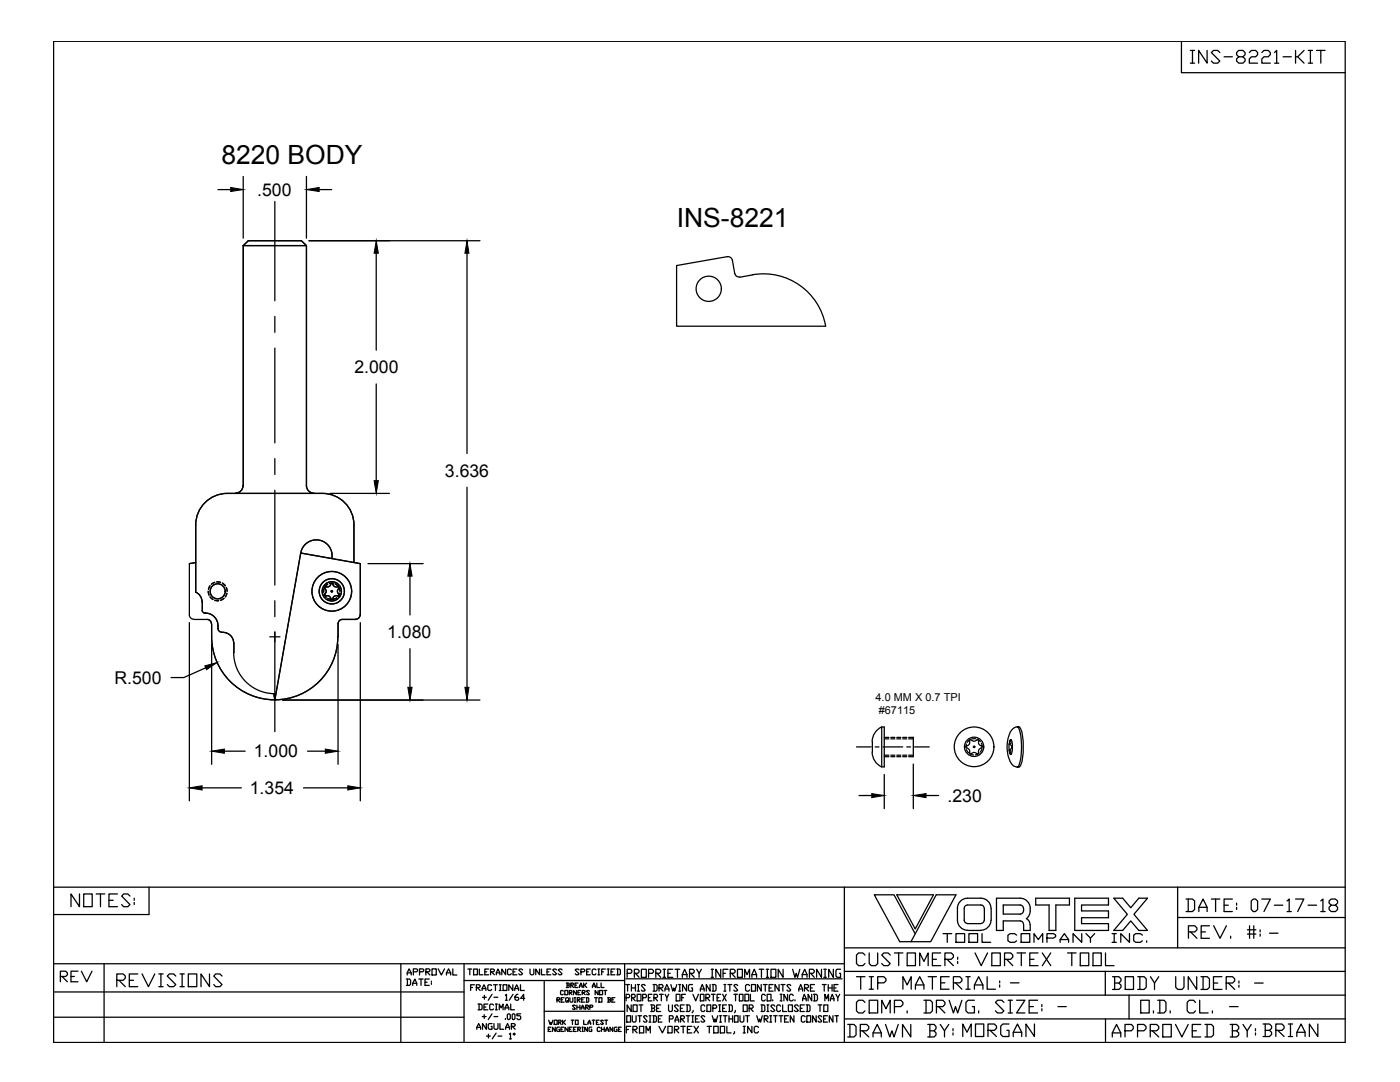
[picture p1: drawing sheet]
<svg xmlns="http://www.w3.org/2000/svg" width="279mm" height="216mm" viewBox="0 0 279 216" stroke-linecap="round" stroke-linejoin="round" font-family="sans-serif">
<!-- layer: titleblk -->
<path d="M10.7 8.2h257.8v199.8h-257.8zM235.8 8.2v6.3h32.7M10.7 177h257.8" fill="none" stroke="#000" stroke-width=".25"/>
<!-- layer: 50 -->
<g fill="none" stroke="#000" stroke-width=".25">
<path d="M168.5 177v31M235 177v12.1M10.7 182.5h19M10.7 197.9h81.9M10.7 192.3h157.8M20.8 192.3v15.7M80 192.3v15.7M92.6 192.3v15.7M92.6 195.7h32.1M108.6 195.7v12.2M124.7 192.3v15.7M168.5 189.1h100"/>
<path d="M168.5 193.8h100M168.5 198.6h100M225.3 198.6v4.7M235 183.1h33.5M10.7 203h81.9M108.6 201.8h16.1M168.5 203.3h100"/>
</g>
<!-- layer: Text -->
<g fill="none" stroke="#000" stroke-width=".25">
<path d="M179 178.5h7.3l-3.6 6.9zM193.1 179.2a2.01 2.01 0 0 0-2 2.1v2.3a2.01 2.01 0 0 0 2 2M193.1 179.2h2.7a2.01 2.01 0 0 1 2 2M81.1 195.4h.6l.2 .2v.8l-.2 .2h-.6M81.3 194.5v-.4l.3-.8 .5 .8v.4M81.3 194.1h.8M81.3 195.4v1.2M82.4 196.6v-.4l.4-.8 .4 .8v.4M82.4 196.2h.8M82.5 193.9h.6l.2-.4-.2-.2h-.6v1.2M83.6 195.4h.8M83.7 193.9h.7l.2-.4-.2-.2h-.7v1.2"/>
<path d="M84 195.4v1.2M84.8 196h.4M85 193.9h.6l.2-.4-.2-.2h-.6v1.2M85.2 193.9l.6 .6M85.7 195.4h-.9v1.2h.9M86.1 195.8v.2M86.1 196.2v.2M86.2 193.3h.9v1.2h-.9zM87.4 193.3l.7 1.2 .6-1.2M89.1 194.5v-.4l.4-.8 .4 .8v.4M89.1 194.1h.8M90.4 193.3v1.2h.8"/>
<path d="M93.4 193.4h.7M93.8 193.4v1.1M93.9 197h.4M94.5 193.4h.8v1.1h-.8zM94.7 196.5h-.8v1.1M95.1 197h.5l.2-.1v-.2l-.2-.2h-.5v1.1M95.2 197l.6 .6M95.7 193.4v1.1h.7M96.2 197.6v-.3l.4-.8 .4 .8v.3M96.2 197.3h.8M96.3 199h.8M96.7 198.6v.8"/>
<path d="M96.8 193.9h.3M97.5 193.4h-.7v1.1h.7M97.9 193.9h.6l.2-.2v-.2l-.2-.1h-.6v1.1M98.1 193.9l.6 .6M98.1 196.7l-.2-.2h-.4l-.1 .2v.7l.1 .2h.4l.2-.2M98.2 198.4l-.8 1.2M98.5 196.5h.8M98.6 199h.7M98.9 196.5v1.1M99 194.5v-.4l.4-.7 .4 .7v.4M99 194.1h.8M99.6 197.6h.4"/>
<path d="M99.6 196.5h.4M99.9 196.5v1.1M100.4 196.5h.8v1.1h-.8zM100.9 198.6l.2-.2v1.2M100.9 199.6h.3M100.9 193.4v1.1l-.8-1.1v1.1M102.1 193.5l-.3-.1h-.3l-.2 .1v.8l.2 .2h.3l.3-.2M102.3 196.5v1.1l-.8-1.1v1.1M102.4 193.9h.4M102.4 198.4l-.8 1.2M102.7 197.6v-.3l.4-.8 .4 .8v.3M102.7 197.3h.8"/>
<path d="M103.2 193.4h-.8v1.1h.8M103.4 198.4h-.2l-.4 .4v.6l.2 .2h.4l.1-.2-.1-.4h-.6M103.9 196.5v1.1h.7M104.3 193.5l-.2-.1h-.4l-.2 .1 .8 .8-.2 .2h-.4l-.2-.2M104.7 199.2h-.8l.6-.8v1.2M105.8 193.4v.9l.2 .2h.4l.1-.2v-.9M107.7 193.4v1.1l-.8-1.1v1.1M108.1 193.4v1.1h.7M109.2 193.9h.3M109.9 193.4h-.7v1.1h.7M111.1 193.5l-.2-.1h-.4l-.2 .1 .8 .8-.2 .2h-.4l-.2-.2M111.2 199.5h.4l.1-.3-.5-.1v.9"/>
<path d="M111.3 199.5l.4 .5M112 199.5h.3M112.2 193.5l-.2-.1h-.4l-.2 .1 .8 .8-.2 .2h-.4l-.2-.2M112.4 197.8l-.1-.2-.4 .2v.6l.1 .1 .4-.1M112.6 199.1h-.6v.9h.6M112.7 197.6h.6v.9h-.6zM113 196.2h.5l.1 .1-.1 .3M113.2 196.6h.3l.1 .3-.1 .1h-.5M113.2 196.2v.8M113.6 198.1h.4l.2-.3-.6-.2v.9M113.7 198.1l.5 .4M113.9 196.6h.4l.2-.3-.6-.1v.8"/>
<path d="M114 196.6l.5 .4M114.8 196.6h.2M115 197.6v.9l-.5-.9v.9M115.3 196.2h-.5v.8h.5M115.3 198.1h.3M115.6 193.5l-.2-.1h-.4l-.2 .1 .8 .8-.2 .2h-.4l-.2-.2M115.6 197l.3-.8 .3 .8M115.6 196.8h.6M115.9 197.6h-.6v.9M115.9 193.9h.6l.2-.2v-.2l-.2-.1h-.6v1.1M116.2 198.1h.4l.2-.3-.6-.2v.9M116.3 198.1l.5 .4"/>
<path d="M116.5 196.2v.8M116.7 196.6l.4 .4M117.1 196.2l-.6 .4M117.1 193.9h.3M117.6 197.8l-.1-.2-.5 .2 .6 .6-.1 .1-.5-.1M117.8 193.4h-.7v1.1h.7M118.2 197l.3-.8 .3 .8M118.2 196.8h.6M118.9 193.5l-.1-.1h-.4l-.2 .1v.8l.2 .2h.4l.1-.2M119.1 196.2v.8h.6M119.3 193.4h.4M119.3 194.5h.4"/>
<path d="M119.4 197.6v.9l-.6-.9v.9M119.5 193.4v1.1M119.7 197.6h.6v.9h-.6zM120 196.2v.8h.6M120.1 193.9h.3M120.5 197.6h.6M120.8 193.4h-.7v1.1M120.8 197.6v.9M121.2 193.4h.4M121.2 194.5h.4M121.3 199.1l.6 .1-.2 .3M121.4 199.5h.3l.2 .3-.2 .2h-.4"/>
<path d="M121.4 193.4v1.1M121.4 199.1v.9M121.9 193.9h.4M122.1 199.5h.3M122.7 199.1h-.6v.9h.6M122.7 193.4h-.8v1.1h.8M123.1 193.4h.5l.2 .1v.8l-.2 .2h-.5M123.3 193.4v1.1M124.9 196.5h.7M124.9 195.3h43.1M125 199.1h.5l.2-.2-.2-.5h-.5v1.3M125.2 194.2h.7l.2-.2v-.3l-.2-.3h-.7v1.6"/>
<path d="M125.3 196.5v1.3M126 196.5v1.3M126 197.1h.8M126.1 199.1h.5l.2-.2-.2-.5h-.5v1.3M126.2 199.1l.6 .6M126.6 194.2h.7l.2-.2v-.3l-.2-.3h-.7v1.6M126.8 196.5v1.3M126.8 194.2l.7 .8M127.2 198.4h.7v1.3h-.7zM127.2 196.5h.4M127.2 197.8h.4M127.4 196.5v1.3"/>
<path d="M128 193.4h1v1.6h-1zM128.3 199.1h.5l.2-.2-.2-.5h-.5v1.3M128.8 196.7l-.2-.2h-.4l-.2 .2 .8 .9-.2 .2h-.4l-.2-.2M129.4 199.1h.3M129.4 194.2h.8l.2-.2v-.3l-.2-.3h-.8v1.6M130.1 198.4h-.7v1.3h.7M130.3 196.5h.6l.2 .2v.9l-.2 .2h-.6M130.5 199.1h.5l.2-.2-.2-.5h-.5v1.3M130.5 196.5v1.3M130.7 199.1l.5 .6M130.9 194.2h.7l.3-.2v-.3l-.3-.3h-.7v1.6M131.1 194.2l.8 .8"/>
<path d="M131.5 197.1h.6l.2-.2v-.2l-.2-.2h-.6v1.3M131.6 198.4h.8M131.7 197.1l.6 .7M132 198.4v1.3M132.3 193.4h.5M132.3 195h.5M132.6 193.4v1.6M132.7 197.8v-.5l.4-.8 .4 .8v.5M132.7 197.3h.8M132.7 198.4l.4 .7v.6M133.3 194.2h.5M133.5 198.4l-.4 .7"/>
<path d="M133.9 196.5l.4 1.3 .2-.7 .1 .7 .5-1.3M134.3 193.4h-1v1.6h1M134.7 193.4h1M134.9 198.4h.8v1.3h-.8zM135.2 193.4v1.6M135.5 196.5h.3M135.5 197.8h.3M135.7 196.5v1.3M136 199.1h.4M136.2 195v-.5l.4-1.1 .5 1.1v.5M136.2 194.5h.9M136.8 198.4h-.8v1.3"/>
<path d="M137 196.5v1.3l-.8-1.3v1.3M137.6 194.2h.7l.2-.2v-.3l-.2-.3h-.7v1.6M137.8 194.2l.7 .8M138.2 196.5h-.6l-.2 .2v.9l.2 .2h.6v-.7h-.2M138.3 198.4l.5 1.3 .6-1.3M139.1 193.4l.4 .8v.8M139.8 197.8v-.5l.4-.8 .3 .8v.5M139.8 198.4h.7v1.3h-.7zM139.8 197.3h.7M140 193.4l-.5 .8M140.9 199.1h.5l.2-.2-.2-.5h-.5v1.3M141.1 199.1l.5 .6"/>
<path d="M141.7 196.5v1.3l-.7-1.3v1.3M141.9 193.4h.5M141.9 195h.5M142 198.4h.7M142.1 196.5h.6l.2 .2v.9l-.2 .2h-.6M142.1 193.4v1.6M142.3 196.5v1.3M142.4 198.4v1.3M143.1 199.1h.4M143.8 198.4h-.7v1.3h.7M143.8 193.4v1.6l-.9-1.6v1.6M144.2 198.4l.7 1.3"/>
<path d="M144.3 194.2h.5M144.5 196.5h.4M144.5 197.8h.4M144.7 196.5v1.3M144.9 198.4l-.7 1.3M145.3 193.4h-1v1.6M145.3 196.5h.7M145.7 196.5v1.3M145.7 194.2h.8l.2-.2v-.3l-.2-.3h-.8v1.6M146 194.2l.7 .8M146.5 198.4h.7M146.8 198.4v1.3"/>
<path d="M147.2 193.4h1v1.6h-1zM147.2 196.7l-.2-.2h-.4l-.1 .2 .7 .9-.2 .2h-.4l-.1-.2M147.6 198.4h.7v1.3h-.7zM148.6 195v-1.6l.5 1.1 .5-1.1v1.6M148.7 198.4h.7v1.3h-.7zM149.6 196.7l-.2-.2h-.4l-.2 .2v.9l.2 .2h.4l.2-.2M149.8 198.4v1.3h.7M150 196.5h.8v1.3h-.8zM150.1 195v-.5l.4-1.1 .5 1.1v.5M150.1 194.5h.9M151.5 193.4h.9M151.9 196.5v1.3l-.7-1.3v1.3"/>
<path d="M152 193.4v1.6M152.3 196.5h.8M152.7 198.7l-.1-.3h-.4l-.2 .3v.8l.2 .2h.4l.1-.2M152.7 196.5v1.3M152.9 193.4h.5M152.9 195h.5M153.1 198.4h.8v1.3h-.8zM153.1 193.4v1.6M153.5 197.1h.4M153.9 193.4h.9v1.6h-.9zM154.2 199.5v.2M154.3 196.5h-.8v1.3h.8"/>
<path d="M155.5 196.5v1.3l-.8-1.3v1.3M155.7 199.7h.4M155.7 198.4h.4M155.9 196.5h.8M155.9 198.4v1.3M156.2 196.5v1.3M156.3 193.4v1.6l-1-1.6v1.6M157.2 198.4v1.3l-.8-1.3v1.3M157.8 196.7l-.2-.2h-.3l-.3 .2 .8 .9-.2 .2h-.3l-.3-.2M158.2 193.4l.5 1.6 .2-.8 .3 .8 .4-1.6M158.3 198.7l-.2-.3h-.3l-.2 .3v.8l.2 .2h.3l.2-.2M158.7 199.5v.2"/>
<path d="M159.4 197.8v-.5l.4-.8 .4 .8v.5M159.4 197.3h.8M160.1 195v-.5l.5-1.1 .5 1.1v.5M160.1 194.5h1M160.2 199.7v-.4l.3-.9 .4 .9v.4M160.2 199.3h.7M160.6 197.1h.5l.3-.2v-.2l-.3-.2h-.5v1.3M160.8 197.1l.6 .7M161.5 194.2h.7l.3-.2v-.3l-.3-.3h-.7v1.6M161.7 197.1h.4M161.8 194.2l.7 .8M162 198.4v1.3l-.7-1.3v1.3"/>
<path d="M162.4 198.4h.5l.2 .3v.8l-.2 .2h-.5M162.5 196.5h-.8v1.3h.8M162.5 198.4v1.3M163.9 193.4v1.6l-.9-1.6v1.6M164.1 196.5h.8M164.4 193.4h.5M164.4 195h.5M164.5 196.5v1.3M164.6 199.7v-1.3l.4 .9 .3-.9v1.3M164.7 193.4v1.6M165.3 197.1h.8M165.3 196.5v1.3"/>
<path d="M165.7 199.7v-.4l.4-.9 .3 .9v.4M165.7 199.3h.7M166.1 196.5v1.3M166.3 193.4v1.6l-.9-1.6v1.6M166.4 197.1h.5M166.8 198.4l.4 .7v.6M167.2 196.5h-.8v1.3h.8M167.6 198.4l-.4 .7M167.8 193.4h-.8l-.2 .3v1l.2 .3h.8v-.8h-.3M182.7 186.3l-4.3-7.8h-3.9l5.1 9.4h6.1l5.1-9.4h-4l-5 9.4M193.1 180.6a.66 .66 0 0 0-.7 .7v2.3a.66 .66 0 0 0 .7 .7M193.1 180.6h2.7a.66 .66 0 0 1 .6 .6"/>
<path d="M196.4 183.6a.66 .66 0 0 1-.6 .7M196.5 181.3v2.3M197.8 183.6a2.01 2.01 0 0 1-2 2M197.8 181.3v2.3M204.2 184.4a.66 .66 0 0 0-.6-.6h-3.4v1.9M204.2 181.2a.66 .66 0 0 0-.6-.6h-3.4v1.8h3.4a.66 .66 0 0 0 .6-.7M204.3 181.3v.5M204.8 183.3a1.29 1.29 0 0 1 .8 1.2M204.9 183.3a2.44 2.44 0 0 0-.8-4l-5.2-.1v6.5M209.4 185.7v-5.1h-2.7v-1.4h6.7v1.4h-2.7v5.1M215.8 184.3v-1.2h5.4v-1.3h-5.4v-1.2h5.4v-1.4h-6.7v6.5M222.3 185.7l2.7-3.3-2.7-3.2h1.8l1.6 1.9 1.6-1.9h1.7l-2.7 3.2 2.7 3.3"/>
<path d="M224.1 185.7l1.6-1.9 1.6 1.9M227.7 199.6h1.6v2.5h-1.6zM231 199.6h1.3l.4 .4v1.7l-.4 .4h-1.3M231.5 199.6v2.5M239.4 199.6v2.5h1.7M95.2 205.4v-.4l.3-.8 .4 .8v.4M95.2 205h.7M95.4 200.3h.6l.2 .3v.7l-.2 .2h-.6M95.6 200.3v1.2M96.3 202.8h.7M96.6 200.9h.4M96.6 202.5v.7"/>
<path d="M97.1 204.2v1.2l-.8-1.2v1.2M97.1 206.7h.8M97.4 200.3h-.8v1.2h.8M97.5 206.4v.7M98.2 204.2h-.6l-.2 .2v.8l.2 .2h.6v-.6h-.2M98.2 202.3l-.8 1.1M98.5 200.6l-.2-.3h-.4l-.2 .3v.7l.2 .2h.4l.2-.2M98.6 204.2v1l.2 .2h.4l.2-.2v-1M98.6 202.8h.7M98.9 201.5h.4M98.9 200.3h.4M99 206.1l-.8 1.2"/>
<path d="M99 200.3v1.2M99.4 206.7h.7M99.6 201.5v-1.2l.4 .8 .4-.8v1.2M99.8 204.2v1.2h.7M100.8 201.5v-.4l.4-.8 .3 .8v.4M100.8 201.1h.7M100.9 203.2v.2M100.9 205.4v-.4l.4-.8 .4 .8v.4M100.9 205h.8M101.2 202.5l.3-.2 .3 .2v.7l-.2 .2-.4-.2zM101.7 206.4l.2-.3v1.2M101.7 207.3h.4"/>
<path d="M101.9 200.3v1.2h.8M102.1 204.8h.5l.2-.2v-.2l-.2-.2h-.5v1.2M102.2 202.5l.2-.2 .4 .2v.7l-.2 .2h-.2l-.2-.2zM102.2 204.8l.6 .6M102.4 206.4l.2-.3 .2 .3-.2 .1zM103.9 202.3h-.7v.4h.5l.2 .1v.4l-.2 .2h-.3l-.2-.2M109.4 205.4h.3M109.5 203.6l.3 .8 .1-.4 .2 .4 .2-.8M110 205h-.6v.8h.6M110.6 203.6h.6v.8h-.6zM110.8 205v.8l-.5-.8v.8M111.4 204h.5l.1-.3-.6-.1v.8"/>
<path d="M111.6 204l.4 .4M111.7 205h-.5l-.1 .7 .6 .1v-.4h-.2M112 205.4h.2M112.3 203.6v.8M112.4 204l.4 .4M112.5 205h-.5v.8h.5M112.8 203.6l-.5 .4M113.4 205v.8l-.6-.8v.8M113.6 205.4h.3M114.2 205h-.6v.8h.6M114.2 203.6v.8M114.5 205.4h.3"/>
<path d="M114.8 203.6h.6v.8h-.6zM115 205h-.5v.8h.5M115.3 205.4h.4l.2-.3-.2-.1h-.4v.8M115.4 205.4l.5 .4M116.1 205.8h.3M116.1 205h.3M116.3 205v.8M116.5 203.6v.8h.5M117.2 205v.8l-.5-.8v.8M117.3 204.4l.3-.8 .3 .8M117.3 204.1h.6M118.1 205h-.4l-.2 .1v.6l.2 .1h.4v-.4h-.1"/>
<path d="M118.4 203.6v.8M119 204h.3M119.6 203.6h-.6v.8h.6M119.8 205.1l-.2-.1-.4 .1v.6l.2 .1 .4-.1M120 205.4h.6M120 205v.8M120.4 203.7l-.1-.1-.4 .1 .5 .5-.1 .2h-.3l-.1-.2M120.6 205v.8M120.7 203.6h.6M120.9 205.8l.3-.8 .2 .8M120.9 205.5h.5M121 203.6v.8"/>
<path d="M122.3 205v.8l-.6-.8v.8M123.1 205h-.4l-.1 .7 .5 .1v-.4h-.1M123.4 205.4h.3M124 205h-.6v.8h.6M125 205.4h.4M125.1 202.7h.7v1.2h-.7zM125.9 204.8h-.9v1.3M126 200.5v1.3l-.8-1.3v1.3M126.2 202.7v1l.2 .2h.3l.2-.2v-1M126.3 205.4h.6l.3-.4-.3-.2h-.6v1.3M126.4 200.5h.8v1.3h-.8zM126.5 205.4l.7 .7"/>
<path d="M127.3 202.7h.7M127.5 200.5h.8M127.6 204.8h.9v1.3h-.9zM127.7 202.7v1.2M127.9 200.5v1.3M128.9 206.1v-1.3l.5 .8 .4-.8v1.3M129.1 202.9l-.1-.2h-.4l-.2 .2 .7 .8-.1 .2h-.4l-.2-.2M129.5 202.7h.4M129.5 203.9h.4M129.7 202.7v1.2M129.9 200.5h.6l.2 .3-.2 .4M130.1 201.2h.4l.2 .4-.2 .2h-.6"/>
<path d="M130.1 200.5v1.3M130.3 202.7h.5l.2 .2v.8l-.2 .2h-.5M130.5 202.7v1.2M131 201.2h.5M131.4 203.3h.4M131.5 204.8l.7 1.3 .6-1.3M131.9 200.5h-.9v1.3h.9M132.1 202.7h-.7v1.2h.7M133.3 204.8h.8v1.3h-.8zM133.4 200.5v1.1l.2 .2h.4l.2-.2v-1.1M133.6 203.3h.6l.2-.4-.2-.2h-.6v1.2M134.6 205.4h.6l.3-.4-.3-.2h-.6v1.3"/>
<path d="M134.7 203.9v-.4l.4-.8 .4 .8v.4M134.7 203.5h.8M134.8 205.4l.7 .7M135.4 200.8l-.2-.3h-.4l-.2 .3 .8 .8-.2 .2h-.4l-.2-.2M135.8 201.2h.4M135.8 203.3h.6l.2-.4-.2-.2h-.6v1.2M135.9 204.8h.9M136 203.3l.6 .6M136.3 204.8v1.3M136.6 200.5h-.8v1.3h.8M136.9 200.5h.6l.2 .3v.8l-.2 .2h-.6M136.9 202.7h.8"/>
<path d="M137.1 200.5v1.3M137.2 205.4h.5M137.3 202.7v1.2M138.1 204.8h-.9v1.3h.9M138.1 202.7h.3M138.1 203.9h.3M138.2 202.7v1.2M138.3 201.6l-.2 .5M138.5 204.8l.9 1.3M138.8 203.3h.4M139.4 204.8l-.9 1.3M139.6 202.7h-.8v1.2h.8"/>
<path d="M140.7 200.8l-.2-.3h-.4l-.2 .3v.8l.2 .2h.4l.2-.2M140.7 202.9l-.3-.2h-.3l-.2 .2 .8 .8-.3 .2h-.3l-.2-.2M141.1 200.5h.7v1.3h-.7zM141.1 204.8h.9M141.5 204.8v1.3M142.1 202.7l.4 1.2 .2-.6 .2 .6 .3-1.2M142.3 201.2h.5l.2-.2-.2-.5h-.5v1.3M142.4 204.8h.9v1.3h-.9zM143.4 200.5h.4M143.4 201.8h.4M143.6 200.5v1.3M143.6 202.7h.4"/>
<path d="M143.6 203.9h.4M143.7 204.8h.9v1.3h-.9zM143.8 202.7v1.2M144.2 201.2h.4M144.3 202.7h.8M144.7 202.7v1.2M145 200.5h-.8v1.3h.8M145.1 204.8v1.3h.8M145.4 200.5h.6l.2 .3v.8l-.2 .2h-.6M145.5 203.3h.7M145.5 202.7v1.2M145.6 200.5v1.3"/>
<path d="M146.2 202.7v1.2M146.6 202.7h.7v1.2h-.7zM146.6 205.9v.2l-.2 .2M146.8 201.6l-.2 .5M147.7 202.7v1l.2 .2h.3l.2-.2v-1M148.3 200.5h.8v1.3h-.8zM148.3 204.8h.4M148.3 206.1h.4M148.5 204.8v1.3M148.8 202.7h.7M149.2 202.7v1.2M149.5 201.2h.6l.2-.4-.2-.3h-.6v1.3"/>
<path d="M149.7 201.2l.6 .6M150.1 204.8v1.3l-.9-1.3v1.3M151 202.7l.4 1.2 .2-.6 .2 .6 .3-1.2M151.4 205l-.2-.2h-.5l-.2 .2v.9l.2 .2h.5l.2-.2M151.9 200.5h.6l.1 .3v.8l-.1 .2h-.6M152 200.5v1.3M152.5 203.3h.6l.2-.4-.2-.2h-.6v1.2M152.7 203.3l.6 .6M153.1 200.5h.3M153.1 201.8h.3M153.2 200.5v1.3M153.6 202.7h.4"/>
<path d="M153.6 203.9h.4M153.8 202.7v1.2M154.4 202.7h.7M154.6 200.8l-.2-.3h-.4l-.2 .3 .8 .8-.2 .2h-.4l-.2-.2M154.8 202.7v1.2M155.5 202.7h.7M155.8 200.8l-.2-.3h-.4l-.2 .3v.8l.2 .2h.4l.2-.2M155.9 202.7v1.2M156.2 200.5v1.3h.8M156.6 203.3h.4M157.3 200.5h.8v1.3h-.8zM157.3 202.7h-.7v1.2h.7"/>
<path d="M158.4 202.7v1.2l-.7-1.2v1.2M159.3 200.8l-.2-.3h-.4l-.2 .3 .8 .8-.2 .2h-.4l-.2-.2M159.7 201.2h.4M160.5 200.5h-.8v1.3h.8M160.7 202.9l-.2-.2h-.4l-.2 .2v.8l.2 .2h.4l.2-.2M160.9 200.5h.6l.2 .3v.8l-.2 .2h-.6M161 202.7h.8v1.2h-.8zM161.1 200.5v1.3M162.9 202.7v1.2l-.7-1.2v1.2M163.3 200.5h.7M163.6 200.5v1.3M164 202.9l-.2-.2h-.4l-.1 .2 .7 .8-.2 .2h-.4l-.1-.2"/>
<path d="M164.4 203.3h.3M164.4 200.5h.8v1.3h-.8zM165.1 202.7h-.7v1.2h.7M166.2 202.7v1.2l-.7-1.2v1.2M238.6 200l-.4-.4h-.9l-.4 .4v1.7l.4 .4h.9l.4-.4"/>
</g>
<!-- layer: 0 -->
<g fill="none" stroke="#000" stroke-width=".25">
<path d="M43.5 37.8h2.5M48.5 35.2v12.3M61.2 35.2v12.3M63.7 37.8h2.5M48.5 49v47.9M48.5 49l1.1-1h10.5l1.1 1M48.5 49h12.7M54.8 40.2v19.8M61.2 49v47.9M61.7 48h34.1M75.1 50.5v19.4M93.2 50.5v40"/>
<path d="M145.1 51.2a.87 .87 0 0 1 1 .7M145.1 51.2l-10.1 1.8v12.1h29.8M146.2 51.9l.4 2.7M146.6 54.6a.87 .87 0 0 0 1 .7M147.6 55.3a14 14 0 0 1 10.3 .6 12.6 12.6 0 0 1 6.9 9.1M54.8 63.1v3.2M54.8 69.5v18.9M75.1 76.6v19.3M48.5 96.9a1.5 1.5 0 0 1-1.5 1.5M54.8 91.5v3.2M54.8 97.8v18.9M61.2 96.9a1.5 1.5 0 0 0 1.5 1.5"/>
<path d="M65.9 98.5h11.8M93.2 97.2v39.9M37.8 112.5l1.3-.2-1.3 .2v10.2a.87 .87 0 0 0 .9 .9M39 118.1a2.14 2.14 0 0 1 1.3 2M39.1 104.7a6.3 6.3 0 0 1 6.3-6.2h19a6.3 6.3 0 0 1 6.2 6.2M39.1 104.8v13.4M41.6 118l.1 .8M41.9 116.9l-.3 .7M41.9 119.1l.6 .5M42.9 116.2l-.7 .4M42.9 119.8l.7 .1M43.2 116.1l.8 .1"/>
<path d="M44.4 116.4l.6 .5M44.7 119.4l-.7 .4M45.2 117.2l.1 .8M45.3 118.4l-.3 .7M54.8 119.9v3.1M60 110.3a3.2 3.2 0 0 1 3.7-2.5 3.2 3.2 0 0 1 2.5 3.6M64.7 117.4l-.1 .8M64.7 118.5l.4 .7M64.8 117.4l.3 .6-.3 .5M64.9 118.6v.3a.86 .86 0 0 1 1.2 .7h.2a.86 .86 0 0 1 1.2-.7l.1-.3M65.4 116.6l-.5 .5M65.4 119.4l.7 .2"/>
<path d="M66 116.5l-.3 .5-.8 .1v.3M66 116.5l.2-.1 .2 .1M66.4 116.5l.4 .5 .7 .1 .1 .3M66.5 116.4h-.8M66.9 116.5l.6 .4M67.2 119.3l-.7 .3M67.6 117.4l-.3 .6 .3 .5M67.7 117.3l.1 .7M67.8 118.4l-.3 .6M70.6 104.8v7.5M73.4 112.5h11M81.8 115v7.7"/>
<path d="M37.8 124.2v35.6M38.7 123.6h2.6M40.4 121.8a.52 .52 0 0 0 .6 .5M40.4 120.1v1.8M41 122.3a2.52 2.52 0 0 1 2.5 2.5M41 133.3l-4.3 1.9h-2.6M41.3 123.6a.87 .87 0 0 1 .9 .9M42.2 124.5v2.6M42.2 128.6v23.9M42.2 127a12.6 12.6 0 0 0 12.6 12.6 12.6 12.6 0 0 0 12.6-12.6M43.5 125.4a.74 .74 0 0 0 .7 .7M43.5 124.9v.5"/>
<path d="M44.3 126.2a2.16 2.16 0 0 1 2.3 2.1M46.6 130.2a8.2 8.2 0 0 0 8.2 8.2M46.7 128.3v1.9M53.8 127.1h2.1M54.8 126.1v19.9M56.4 139.7h39.4M67.5 128.6v23.9M71 123.6h-2.7a.87 .87 0 0 0-.8 .9v2.6M71.9 122.7a.87 .87 0 0 1-.9 .9M71.9 122.7v-10.2l-11.9-2.2-5.2 29.4-.2-1.3M71.9 124.2v35.6M81.8 129.4v7.7"/>
<path d="M40.3 157.2h7.9M44.8 149.9h4.1M60.6 157.2h8.8M61.4 149.9h3.5M170.9 149h2.9M171.4 158.7h2.6M174.1 150.1a3.2 3.2 0 0 0 1.8 2.9M174.1 148v2.1M174.7 149h.7M175.9 145.1a3.2 3.2 0 0 0-1.8 2.9M176 145.1h.5v7.9h-.5zM176.2 149h4"/>
<path d="M176.5 154.5v6.9M176.5 151h.9M176.5 150.7h.9M176.5 147.1h.9M176.5 147.4h.9M177.8 151h.8M177.8 150.7h.8M177.8 147.1h.8M177.8 147.4h.8M179 151h.8M179 150.7h.8M179 147.1h.8"/>
<path d="M179 147.4h.8M180.2 151h.8M180.2 150.7h.8M180.2 147.1h.8M180.2 147.4h.8M181 149h.7M181.3 147.1h1v3.9h-1M181.3 150.7h1M181.3 147.4h1M182.3 152.5v8.9M182.5 149h2.9M184.8 158.7h2.5"/>
<path d="M192.9 148.5l-.1 .7M192.9 149.6l.4 .6M192.9 149.3l.5 .3 .1 .6M193.5 150.2l.1 .2h.2M193.6 147.6l-.6 .5M193.6 150.4l.7 .2M193.8 147.7h-.3a.86 .86 0 0 1-.7 1.2l.1 .3M193.9 147.6l.5 .3 .5-.3M193.9 150.4l.5-.3 .5 .3M194.7 147.4l-.8 .1M195 147.7l.2-.1 .1 .3M195 147.5l.7 .5"/>
<path d="M195.3 150.2l-.1 .2h-.2M195.3 147.9l.1 .6 .6 .4-.1 .3M195.4 150.3l-.7 .3M195.9 148.3l.1 .7M195.9 149.3l-.5 .3-.1 .6M196 149.4l-.3 .7M201.4 149.7a.28 .28 0 0 1 .3 .2 .28 .28 0 0 1-.2 .4M201.4 148.5a.53 .53 0 0 1 .5 .6 .53 .53 0 0 1-.5 .5M201.5 147.8a.32 .32 0 0 1 .3 .4 .32 .32 0 0 1-.4 .2M201.6 147.7l.1-.1a3.1 3.1 0 0 1 .2 2.7l-.1 .2a.65 .65 0 0 1-.4-.9v-.9zM203 145a.65 .65 0 0 1 .8 .7 13.3 13.3 0 0 1-.1 7.1l-.3 .3h-.4a2.65 2.65 0 0 0 .8-2.2 10.3 10.3 0 0 0-.7-5.8zM203 145a2.5 2.5 0 0 0-1.8 2.3 6.9 6.9 0 0 0 .7 5.2l.4 .3 .7 .3"/>
<circle cx="141.4" cy="57.6" r="2.52"/>
<circle cx="43.4" cy="118" r="1.5"/>
<circle cx="66.2" cy="118" r="4"/>
<circle cx="66.2" cy="118" r="1.93"/>
<circle cx="66.2" cy="118" r="2.52"/>
<circle cx="66.2" cy="118" r=".15"/>
<circle cx="194.4" cy="149" r="4"/>
<circle cx="194.4" cy="149" r="1.93"/>
<circle cx="194.4" cy="149" r=".15"/>
</g>
<g fill="#000" stroke="#000" stroke-width=".2">
<path d="M46 37.4l2.5 .4-2.5 .4zM61.2 37.8l2.5-.4v.8zM75.1 48l.4 2.5h-.8zM93.2 48l.4 2.5h-.8zM74.7 95.9h.8l-.4 2.6zM81.8 112.5l.4 2.5h-.8zM40.9 132.9l2.4-.7-2.1 1.4zM81.4 137.1h.8l-.4 2.6zM92.8 137.1h.8l-.4 2.6zM37.8 157.2l2.5-.4v.8zM42.2 149.9l2.6-.4v.8zM64.9 149.5l2.6 .4-2.6 .4z"/>
<path d="M69.4 156.8l2.5 .4-2.5 .4zM174 158.4l2.5 .3-2.5 .5zM182.3 158.7l2.5-.3v.8z"/>
</g>
<g font-size="6.2">
<text x="170" y="194">CUSTOMER:</text>
<text x="193.7" y="194">VORTEX TOOL</text>
<text x="22.6" y="198.3">REVISIONS</text>
</g>
<g font-size="5.7">
<text x="236.7" y="13.8">INS-8221-KIT</text>
<text x="13.4" y="182">NOTES:</text>
<text x="235.7" y="183.1">DATE:</text>
<text x="248.7" y="183.1">07-17-18</text>
<text x="236.4" y="188.4">REV. #:</text>
<text x="170" y="203.2">COMP. DRWG. SIZE:</text>
<text x="170" y="198.6">TIP MATERIAL:</text>
<text x="221.2" y="198.6">BODY UNDER:</text>
<text x="168.3" y="208.1">DRAWN BY:</text>
<text x="191.2" y="208.1">MORGAN</text>
<text x="221.2" y="208.1">APPROVED BY:</text>
<text x="251.2" y="208.1">BRIAN</text>
</g>
<g font-size="5.3">
<text x="44.2" y="32.7">8220 BODY</text>
<text x="135.1" y="45.2">INS-8221</text>
<text x="11.3" y="197.2">REV</text>
</g>
<text font-size="4.4" x="187.3" y="189.1">TOOL COMPANY INC.</text>
<g font-size="3.5">
<text x="51.3" y="39.1">.500</text>
<text x="70.7" y="74.5">2.000</text>
<text x="88.8" y="95.1">3.636</text>
<text x="77.3" y="127.3">1.080</text>
<text x="22.8" y="136.4">R.500</text>
<text x="50.7" y="151.1">1.000</text>
<text x="49.9" y="158.4">1.354</text>
<text x="189.1" y="160">.230</text>
<text x="113.2" y="202.5">SHARP</text>
</g>
<g font-size="2.6">
<text x="252.6" y="187.3">-</text>
<text x="200.7" y="197.2">-</text>
<text x="249.4" y="197.6">-</text>
<text x="210.3" y="202.1">-</text>
<text x="244.5" y="202.1">-</text>
</g>
<g font-size="2.2">
<text x="174.7" y="139.9">4.0 MM X 0.7 TPI</text>
<text x="175.4" y="142.6">#67115</text>
</g>
</svg>
